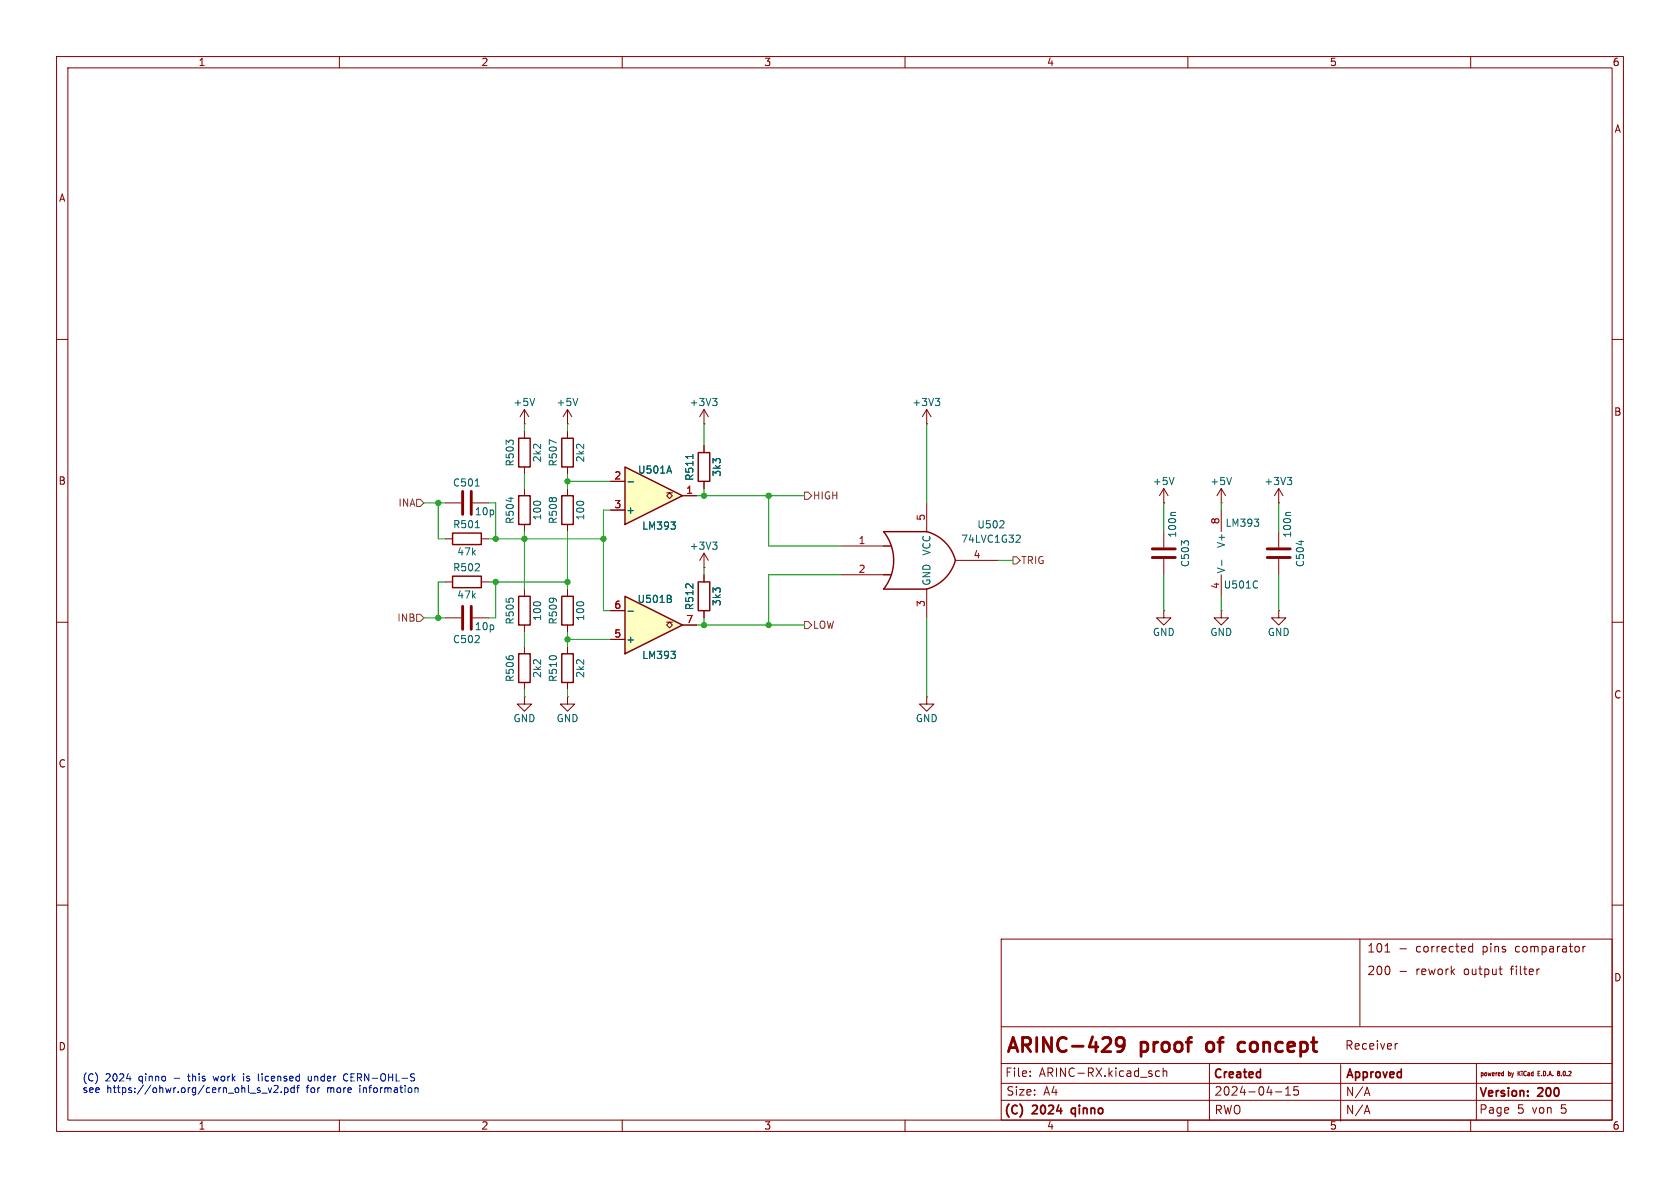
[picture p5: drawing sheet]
<svg xmlns="http://www.w3.org/2000/svg" width="297mm" height="210mm" viewBox="0 0 297 210" stroke-linecap="round" stroke-linejoin="round" font-family="sans-serif">
<g fill="none" stroke="#840000" stroke-width=".18">
<path d="M10 10h277v190h-277zM12 12h273v186h-273zM60 10v2M110 10v2M160 10v2M210 10v2M260 10v2M10 60h2M285 60h2M92.7 74.9h.1M92.7 72.4l-.8 1.3M92.7 72.4v2.5"/>
<path d="M92.7 72.4l.8 1.3M124.5 74.9h.1M124.5 72.4v2.5M124.5 78.7v1.3M124.5 72.4l-.8 1.3M124.5 72.4l.7 1.3M163.8 74.9h.1M163.8 72.4l-.7 1.3M163.8 72.4v2.5M163.8 72.4l.8 1.3M124.5 85.1v1.3M205.7 88.9h.1"/>
<path d="M205.7 86.4l-.7 1.2M205.7 86.4v2.5M205.7 94v2.8M205.7 98.8v2.8M205.7 86.4l.8 1.2M215.9 90.2v3.8M226.1 88.9h.1M226.1 86.4l-.8 1.2M226.1 86.4v2.5M226.1 94v2.8M226.1 98.8v2.8M226.1 86.4l.7 1.2"/>
<path d="M10 110h2M215.9 108v1.2h1.3l-1.3 1.3-1.3-1.3h1.3M215.9 108h.1M215.9 101.6v3.8M226.1 108v1.2h1.2l-1.2 1.3-1.3-1.3h1.3M226.1 108h.1M285 110h2M10 160h2M285 160h2M177 166h108v32h-108zM240.4 166v15.4M244.8 168.3h.9"/>
<path d="M247.5 167.7h1.1M247.5 171.7h1.1M259.6 168l.3 .3 .4-.1M260.3 166.8v1.5M260.3 167.4l-.4-.1-.3 .3M265 171.3h.6M265.4 172.3h.2M272 171.3h.1M279.8 167.3v1M280.3 167.3l-.3 .1-.2 .2M60 198v2M110 198v2"/>
<path d="M160 198v2M177 194.5h108M177 191.5h108M177 188h108M177 181.5h108M182.1 190.2v.1M182.1 189.4v.1M205 189.4l-.4-.1-.3 .3v.4l.1 .2h.6M205.6 189.4l.2-.1 .4 .1 .1 .9M205.6 188.8v1.5M210 198v2M213.8 188v10"/>
<path d="M225.5 193h1.1M227.3 193.6h.8M227.3 192.5l.4-.4v1.5M229.5 192.1h-.7l-.1 .7 .2-.1h.5l.2 .3-.1 .5-.2 .1-.6-.1M237 188.2v10M241.3 196.5h.7M241.3 193.3h.7M241.7 195.4l.5 1.5M241.7 192.2l.5 1.5M247.1 184.5h-.3l-.1 .3M260 198v2M261 188v10"/>
<path d="M265.6 189.6l.2 .1M265.8 189.4v.8M265.8 190.1l-.2 .1M268.4 189.4v.8M268.8 189.4l-.4 .4M271.9 189.7h.2M272.2 189.4h-.3v.8h.3M275.7 189.4v.2M275.7 189.8v.3M276 190.1v.1"/>
</g>
<path d="M189.5 196v.7M222.7 189.5l.1 .1M222.8 189v1.5M222.8 190.4l-.1 .1" fill="none" stroke="#840000" stroke-width=".3"/>
<g fill="none" stroke="#840000" stroke-width=".5">
<path d="M178.3 185.9l.8-2.5 .8 2.5M182.1 183.6l-.4-.2h-.9v2.5M183.3 183.4v2.5M185.9 183.4v2.5l-1.4-2.5v2.5M188.5 183.6a.86 .86 0 0 0-1.3 .2M193.2 183.3l-.6 1.8M194.9 183.6l.4-.2h.6l.4 .2M197.4 183.6l.4-.2h.5l.3 .2a1.65 1.65 0 0 1-.6 2.3h-.4M198.8 184.5l-.3 .3-.7 .1M201.7 184.2v2.5M201.7 185.8l.3 .1M202 184.2l-.3 .2"/>
<path d="M210.7 183.4l-.5 .1-.1 .3M214.5 184.5a.68 .68 0 0 0-.7-.3 .68 .68 0 0 0-.5 .5v.7a.68 .68 0 0 0 .5 .5 .68 .68 0 0 0 .7-.2M216.3 183.4l-.5 .1-.1 .3M219.8 184.2l.3 .2M220.1 185.8l-.3 .1M232.2 183.4v2.1"/>
</g>
<g fill="none" stroke="#006464" stroke-width=".18">
<path d="M94.5 70.4l-.4 1.3M126 70.4h.8l-.5 .5M126.5 70.9l.3 .3v.3l-.3 .2M165.3 70.4h.8l-.4 .5M165.9 70.9l.2 .3v.3l-.2 .2M122.5 80.3v.8M207.6 84.4l-.5 1.3M207.8 90.6h-.6l-.2 .2M216 99v1M221.7 91.8h.8l-.4 .4M222.5 92.4v.5M227.6 84.4h.8l-.5 .5"/>
<path d="M228.1 84.9l.3 .2v.3l-.3 .3M228.2 90.6h-.7l-.2 .2M230 95.5v.8M222.3 102.7v.1M222.3 103.8v.1"/>
</g>
<path d="M203.7 97h4.1M203.7 98.6h4.1M224 97h4.1M224 98.6h4.1" fill="none" stroke="#840000" stroke-width=".51"/>
<path d="M123.4 80h2.1v5.1h-2.1z" fill="none" stroke="#840000" stroke-width=".25"/>
<path d="M110.5 82.6l10.1 5-10.1 5.1z" fill="#ffffc2"/>
<path d="M110.5 82.6l10.1 5-10.1 5.1z" fill="none" stroke="#840000" stroke-width=".25"/>
<path d="M107.9 85.1h2.6M107.9 90.2h2.6M117.9 87.1h.5l-.5 .5 .5 .5 .5-.5-.5-.5h.5M120.6 87.6h2.6" fill="none" stroke="#840000" stroke-width=".18"/>
<path d="M111 85.2h1M118.3 82.4l.4 1.2M118.6 92.3h.8l-.4 .5M119.3 92.9v.5" fill="none" stroke="#006464" stroke-width=".18"/>
<g fill="#ffffc2">
<path d="M156.2 101.6h1.3z"/>
<path d="M156.2 96.5h1.3z"/>
</g>
<path d="M156.2 94h7.6M156.2 104.1h7.6" fill="none" stroke="#ffffc2" stroke-width=".18"/>
<path d="M80 94.2h5.1v2.1h-5.1zM156.2 94h7.6a7.1 7.1 0 0 1 5.1 5.1 7.4 7.4 0 0 1-5.1 5h-7.6a8.1 8.1 0 0 0 0-10.1zM156.2 96.5h1.3M80 101.9h5.1v2h-5.1zM156.2 101.6h1.3" fill="none" stroke="#840000" stroke-width=".25"/>
<g fill="none" stroke="#840000" stroke-width=".18">
<path d="M78.7 88.9h2.8M78.7 95.3h1.3M83.6 88.9h2.8M85.1 95.3h1.3M148.6 96.5h7.6M163.8 88.9v5.1M168.9 99.1h7.6M78.7 102.9h1.3M78.7 109.2h2.8M83.6 109.2h2.8M85.1 102.9h1.3M148.6 101.6h7.6"/>
<path d="M163.8 104.1v5.1M205.7 108v1.2h1.3l-1.3 1.3-1.2-1.3h1.2M205.7 108h.1M163.8 123.2v1.3h1.3l-1.3 1.2-1.2-1.2h1.2M163.8 123.2h.1"/>
</g>
<path d="M84 85.9h.7M84 93.3h.8M176.7 93.3h.8M177.4 92.2v.4M179.8 94.6l.4 .1 .2 .3-.8 .9h.8" fill="none" stroke="#006464" stroke-width=".18"/>
<path d="M81.8 86.9v4M83.3 86.9v4M81.8 107.2v4.1M83.3 107.2v4.1" fill="none" stroke="#840000" stroke-width=".51"/>
<path d="M110.5 105.4l10.1 5.1-10.1 5.1z" fill="#ffffc2"/>
<path d="M91.7 77.5h2v5.1h-2zM99.3 77.5h2v5.1h-2zM91.7 87.6h2v5.1h-2zM99.3 87.6h2v5.1h-2zM91.7 115.6h2v5.1h-2zM91.7 105.4h2v5.1h-2zM99.3 115.6h2v5.1h-2zM99.3 105.4h2v5.1h-2zM110.5 105.4l10.1 5.1-10.1 5.1zM123.4 102.9h2.1v5.1h-2.1z" fill="none" stroke="#840000" stroke-width=".25"/>
<g fill="none" stroke="#840000" stroke-width=".18">
<path d="M92.7 76.2v1.3M100.3 74.9h.1M100.3 72.4l-.7 1.3M100.3 72.4v2.5M100.3 76.2v1.3M100.3 72.4l.8 1.3M124.5 78.7v1.3M92.7 82.6v1.2M92.7 86.4v1.2M92.7 92.7v1.3M100.3 82.6v1.2M100.3 86.4v1.2"/>
<path d="M100.3 92.7v1.3M107.9 85.1h2.6M107.9 90.2h2.6M120.6 87.6h2.6M124.5 85.1v1.3M124.5 97.8v2.5M124.5 97.8l-.8 1.3M124.5 97.8l.7 1.3M215.9 88.9h.1M215.9 86.4l-.8 1.2M215.9 86.4v2.5M215.9 86.4l.8 1.2"/>
<path d="M92.7 104.1v1.3M92.7 110.5v1.3M92.7 114.3v1.3M100.3 104.1v1.3M100.3 110.5v1.3M100.3 114.3v1.3M107.9 113h2.6M107.9 108h2.6M117.9 110h.5l-.5 .5 .5 .5 .5-.5-.5-.5h.5M120.6 110.5h2.6M124.5 100.3h.1M124.5 101.6v1.3"/>
<path d="M124.5 108v1.2M92.7 123.2v1.3h1.3l-1.3 1.2-1.3-1.2h1.3M92.7 123.2h.1M92.7 120.7v1.2M100.3 123.2v1.3h1.3l-1.3 1.2-1.2-1.2h1.2M100.3 123.2h.1M100.3 120.7v1.2"/>
</g>
<g fill="none" stroke="#006464" stroke-width=".18">
<path d="M98.4 78.3l-1.3-.6v.9M102.1 70.4l-.4 1.3M90.3 87.9v.8M111 85.2h1M118.3 82.4l.4 1.2M118.6 92.3h.8l-.4 .5M119.3 92.9v.5M122.5 80.3v.8M126 95.8h.8l-.5 .5M126.5 96.3l.3 .3v.3l-.3 .2M217.7 84.4l-.4 1.3M111 108h1"/>
<path d="M118.4 105.8l.3 .3-.1 .3-.1 .1M118.5 105.3l.1 .2-.1 .3M118.6 115.1h.8l-.4 .5M119.3 115.7v.6"/>
</g>
<path d="M73.7 88.3h.6l.6 .6-.6 .6h-.6zM142.2 87h.7l.6 .6-.6 .7h-.7zM179.1 98.4h.6l.6 .7-.6 .6h-.6zM73.7 108.6h.6l.6 .6-.6 .7h-.6zM142.2 109.9h.7l.6 .6-.6 .6h-.7z" fill="none" stroke="#725600" stroke-width=".18"/>
<g fill="none" stroke="#0000c2" stroke-width=".18">
<path d="M22.4 190.7h.8M37.7 190.2l.2 .9M43.1 189.8v.1M43.1 190.2v.9M45.7 190.9l.1 .2M46.3 193.3h.9M47.4 192.3l.3 .8 .3-.8M48.6 191.9l-.2 .1M48.9 191.9l.3 .2-.1 .3-.7 .7h.8M49.7 193v.1M50.3 192.3h.4l.2 .2-.1 .6h-.5M50.3 192.3v1.3"/>
<path d="M52 192.3h-.4l-.2 .2 .1 .6h.5M52 191.9v1.2M52.4 192.3h.5M52.8 191.9l-.2 .1v1.1M54.5 190.2l.1 .8 .3 .1 .1-.1M55 190.2v.9M60.8 190.9l.3 .2 .4-.1M61.5 189.9l-.4-.1-.3 .2M73.4 192.4l.1-.1h.3l.1 .8M73.4 192.3v.8"/>
</g>
<g fill="none" stroke="#009600" stroke-width=".18">
<path d="M92.7 74.9v1.3M100.3 74.9v1.3M124.5 74.9v3.8M163.8 74.9v14M74.9 88.9h3.8M77.5 88.9v6.4h1.2M86.4 95.3h20.3M86.4 88.9h1.2v6.4M92.7 83.8v2.6M92.7 94v10.1M100.3 83.8v2.6M100.3 94v10.1"/>
<path d="M100.3 85.1h7.6M107.9 90.2h-1.2v17.8h1.2M123.2 87.6h19M124.5 86.4v1.2M135.9 87.6v8.9h12.7M176.5 99.1h2.6M205.7 88.9v5.1M215.9 88.9v1.3M226.1 88.9v5.1M74.9 109.2h3.8M78.7 102.9h-1.2v6.3M86.4 102.9h13.9"/>
<path d="M87.6 102.9v6.3h-1.2M92.7 111.8v2.5M100.3 111.8v2.5M100.3 113h7.6M123.2 110.5h19M124.5 100.3v1.3M124.5 109.2v1.3M148.6 101.6h-12.7v8.9M163.8 109.2v14M205.7 101.6v6.4M215.9 105.4v2.6M226.1 101.6v6.4"/>
<path d="M92.7 121.9v1.3M100.3 121.9v1.3"/>
</g>
<g fill="#009600" stroke="#009600" stroke-width=".18">
<circle cx="87.6" cy="95.3" r=".46"/>
<circle cx="87.6" cy="102.9" r=".46"/>
<circle cx="106.7" cy="95.3" r=".46"/>
<circle cx="100.3" cy="102.9" r=".46"/>
<circle cx="77.5" cy="88.9" r=".46"/>
<circle cx="92.7" cy="95.3" r=".46"/>
<circle cx="135.9" cy="110.5" r=".46"/>
<circle cx="100.3" cy="85.1" r=".46"/>
<circle cx="124.5" cy="87.6" r=".46"/>
<circle cx="124.5" cy="110.5" r=".46"/>
<circle cx="135.9" cy="87.6" r=".46"/>
<circle cx="100.3" cy="113" r=".46"/>
<circle cx="77.5" cy="109.2" r=".46"/>
</g>
<g font-size="3.5" fill="#840000">
<text x="178.7" y="187.3">ARINC-429</text>
<text x="202.8" y="187.3">proof</text>
<text x="215.5" y="187.3">of</text>
<text x="222.1" y="187.3">concept</text>
</g>
<g font-size="2.1" fill="#840000">
<text x="241.6" y="168.6">101</text>
<text x="241.6" y="172.6">200</text>
<text x="250.3" y="168.6">corrected</text>
<text x="250.4" y="172.6">rework</text>
<text x="258.9" y="172.6">output</text>
<text x="262.2" y="168.6">pins</text>
<text x="267.4" y="172.6">filter</text>
<text x="268.2" y="168.6">comparator</text>
<text x="237.7" y="185.8">Receiver</text>
<text x="177.6" y="190.6">File:</text>
<text x="183.7" y="190.6">ARINC-RX.kicad_sch</text>
<text x="214.4" y="191">Created</text>
<text x="237.8" y="191">Approved</text>
<text x="177.4" y="197.4">(C)</text>
<text x="177.8" y="193.9">Size:</text>
<text x="182.6" y="197.4">2024</text>
<text x="184.5" y="193.9">A4</text>
<text x="190.1" y="197.4">qinno</text>
<text x="214.6" y="193.9">2024-04-15</text>
<text x="214.6" y="197.2">RWO</text>
<text x="237.8" y="197.2">N/A</text>
<text x="237.8" y="194">N/A</text>
<text x="261.4" y="194.3">Version:</text>
<text x="261.4" y="197.1">Page</text>
<text x="268.2" y="197.1">5</text>
<text x="270.9" y="197.1">von</text>
<text x="272" y="194.3">200</text>
<text x="276.1" y="197.1">5</text>
</g>
<g font-size="1.8" fill="#840000">
<text x="35" y="11.9">1</text>
<text x="85" y="11.9">2</text>
<text x="135" y="11.9">3</text>
<text x="185" y="11.9">4</text>
<text x="235" y="11.9">5</text>
<text x="285" y="11.9">6</text>
<text x="285.3" y="23.7">A</text>
<text x="10.3" y="35.9">A</text>
<text x="285.3" y="73.7">B</text>
<text x="10.3" y="85.9">B</text>
<text x="285.3" y="123.7">C</text>
<text x="10.3" y="135.9">C</text>
<text x="285.3" y="173.7">D</text>
<text x="10.3" y="185.9">D</text>
<text x="35" y="199.9">1</text>
<text x="85" y="199.9">2</text>
<text x="135" y="199.9">3</text>
<text x="185" y="199.9">4</text>
<text x="235" y="199.9">5</text>
<text x="285" y="199.9">6</text>
</g>
<g font-size="1.8" fill="#006464">
<text x="90.7" y="72">+5V</text>
<text x="98.3" y="72">+5V</text>
<text x="121.8" y="72">+3V3</text>
<text x="161.2" y="72">+3V3</text>
<text x="91" y="82.6" transform="rotate(-90 91 82.6)">R503</text>
<text x="95.9" y="81.8" transform="rotate(-90 95.9 81.8)">2k2</text>
<text x="98.7" y="82.6" transform="rotate(-90 98.7 82.6)">R507</text>
<text x="103.5" y="81.8" transform="rotate(-90 103.5 81.8)">2k2</text>
<text x="112.7" y="83.9">U501A</text>
<text x="80" y="86.2">C501</text>
<text x="122.8" y="85.1" transform="rotate(-90 122.8 85.1)">R511</text>
<text x="127.6" y="84.4" transform="rotate(-90 127.6 84.4)">3k3</text>
<text x="203.7" y="86">+5V</text>
<text x="213.9" y="86">+5V</text>
<text x="223.4" y="86">+3V3</text>
<text x="80" y="93.6">R501</text>
<text x="83.8" y="91.3">10p</text>
<text x="91" y="92.7" transform="rotate(-90 91 92.7)">R504</text>
<text x="95.9" y="92.1" transform="rotate(-90 95.9 92.1)">100</text>
<text x="98.7" y="92.7" transform="rotate(-90 98.7 92.7)">R508</text>
<text x="103.5" y="92.1" transform="rotate(-90 103.5 92.1)">100</text>
<text x="110.6" y="91">+</text>
<text x="113.4" y="93.8">LM393</text>
<text x="172.7" y="93.6">U502</text>
<text x="208.1" y="95.2" transform="rotate(-90 208.1 95.2)">100n</text>
<text x="216.6" y="93.3">LM393</text>
<text x="228.4" y="95.2" transform="rotate(-90 228.4 95.2)">100n</text>
<text x="80" y="101.2">R502</text>
<text x="80.7" y="98.4">47k</text>
<text x="121.8" y="97.4">+3V3</text>
<text x="164.7" y="98.3" transform="rotate(-90 164.7 98.3)">VCC</text>
<text x="169.8" y="96.1">74LVC1G32</text>
<text x="210.4" y="100.4" transform="rotate(-90 210.4 100.4)">C503</text>
<text x="216.8" y="101.5" transform="rotate(-90 216.8 101.5)">V-</text>
<text x="216.8" y="97" transform="rotate(-90 216.8 97)">V+</text>
<text x="230.7" y="100.4" transform="rotate(-90 230.7 100.4)">C504</text>
<text x="80.7" y="106">47k</text>
<text x="112.6" y="106.8">U501B</text>
<text x="122.8" y="108" transform="rotate(-90 122.8 108)">R512</text>
<text x="127.6" y="107.2" transform="rotate(-90 127.6 107.2)">3k3</text>
<text x="164.7" y="103.6" transform="rotate(-90 164.7 103.6)">GND</text>
<text x="216.2" y="104.2">U501C</text>
<text x="80" y="113.9">C502</text>
<text x="83.8" y="111.6">10p</text>
<text x="91" y="110.5" transform="rotate(-90 91 110.5)">R505</text>
<text x="95.9" y="109.9" transform="rotate(-90 95.9 109.9)">100</text>
<text x="98.7" y="110.5" transform="rotate(-90 98.7 110.5)">R509</text>
<text x="103.5" y="109.9" transform="rotate(-90 103.5 109.9)">100</text>
<text x="110.6" y="113.9">+</text>
<text x="203.7" y="112.6">GND</text>
<text x="213.9" y="112.6">GND</text>
<text x="224" y="112.6">GND</text>
<text x="95.9" y="119.9" transform="rotate(-90 95.9 119.9)">2k2</text>
<text x="103.5" y="119.9" transform="rotate(-90 103.5 119.9)">2k2</text>
<text x="113.4" y="116.7">LM393</text>
<text x="91" y="120.7" transform="rotate(-90 91 120.7)">R506</text>
<text x="98.7" y="120.7" transform="rotate(-90 98.7 120.7)">R510</text>
<text x="90.7" y="127.9">GND</text>
<text x="98.3" y="127.9">GND</text>
<text x="161.8" y="127.9">GND</text>
</g>
<g font-size="1.8" fill="#725600">
<text x="70.3" y="89.8">INA</text>
<text x="143.6" y="88.5">HIGH</text>
<text x="180.4" y="99.9">TRIG</text>
<text x="70.1" y="110.1">INB</text>
<text x="143.6" y="111.4">LOW</text>
</g>
<g font-size="1.8" fill="#a90000">
<text x="108.5" y="84.8">2</text>
<text x="108.5" y="89.9">3</text>
<text x="121.2" y="87.4">1</text>
<text x="163.6" y="92.1" transform="rotate(-90 163.6 92.1)">5</text>
<text x="215.6" y="92.8" transform="rotate(-90 215.6 92.8)">8</text>
<text x="151.7" y="96.3">1</text>
<text x="151.7" y="101.3">2</text>
<text x="172" y="98.8">4</text>
<text x="108.5" y="107.7">6</text>
<text x="163.6" y="107.4" transform="rotate(-90 163.6 107.4)">3</text>
<text x="215.6" y="104.2" transform="rotate(-90 215.6 104.2)">4</text>
<text x="108.5" y="112.8">5</text>
<text x="121.2" y="110.2">7</text>
</g>
<g font-size="1.8" fill="#0000c2">
<text x="14.5" y="191.3">(C)</text>
<text x="18.6" y="191.3">2024</text>
<text x="24.6" y="191.3">qinno</text>
<text x="31" y="191.3">-</text>
<text x="33.7" y="191.3">this</text>
<text x="38.4" y="191.3">work</text>
<text x="43.9" y="191.3">is</text>
<text x="46.7" y="191.3">licensed</text>
<text x="55.7" y="191.3">under</text>
<text x="62.2" y="191.3">CERN-OHL-S</text>
<text x="14.5" y="193.3">see</text>
<text x="18.9" y="193.3">https://ohwr.org/cern_ohl_s_v2.pdf</text>
<text x="54.3" y="193.3">for</text>
<text x="58.1" y="193.3">more</text>
<text x="64" y="193.3">information</text>
</g>
<g font-size="1.1" fill="#840000">
<text x="261.6" y="190.4">powered</text>
<text x="266.7" y="190.4">by</text>
<text x="268.7" y="190.4">KiCad</text>
<text x="272.6" y="190.4">E.D.A.</text>
<text x="276.4" y="190.4">8.0.2</text>
</g>
</svg>
